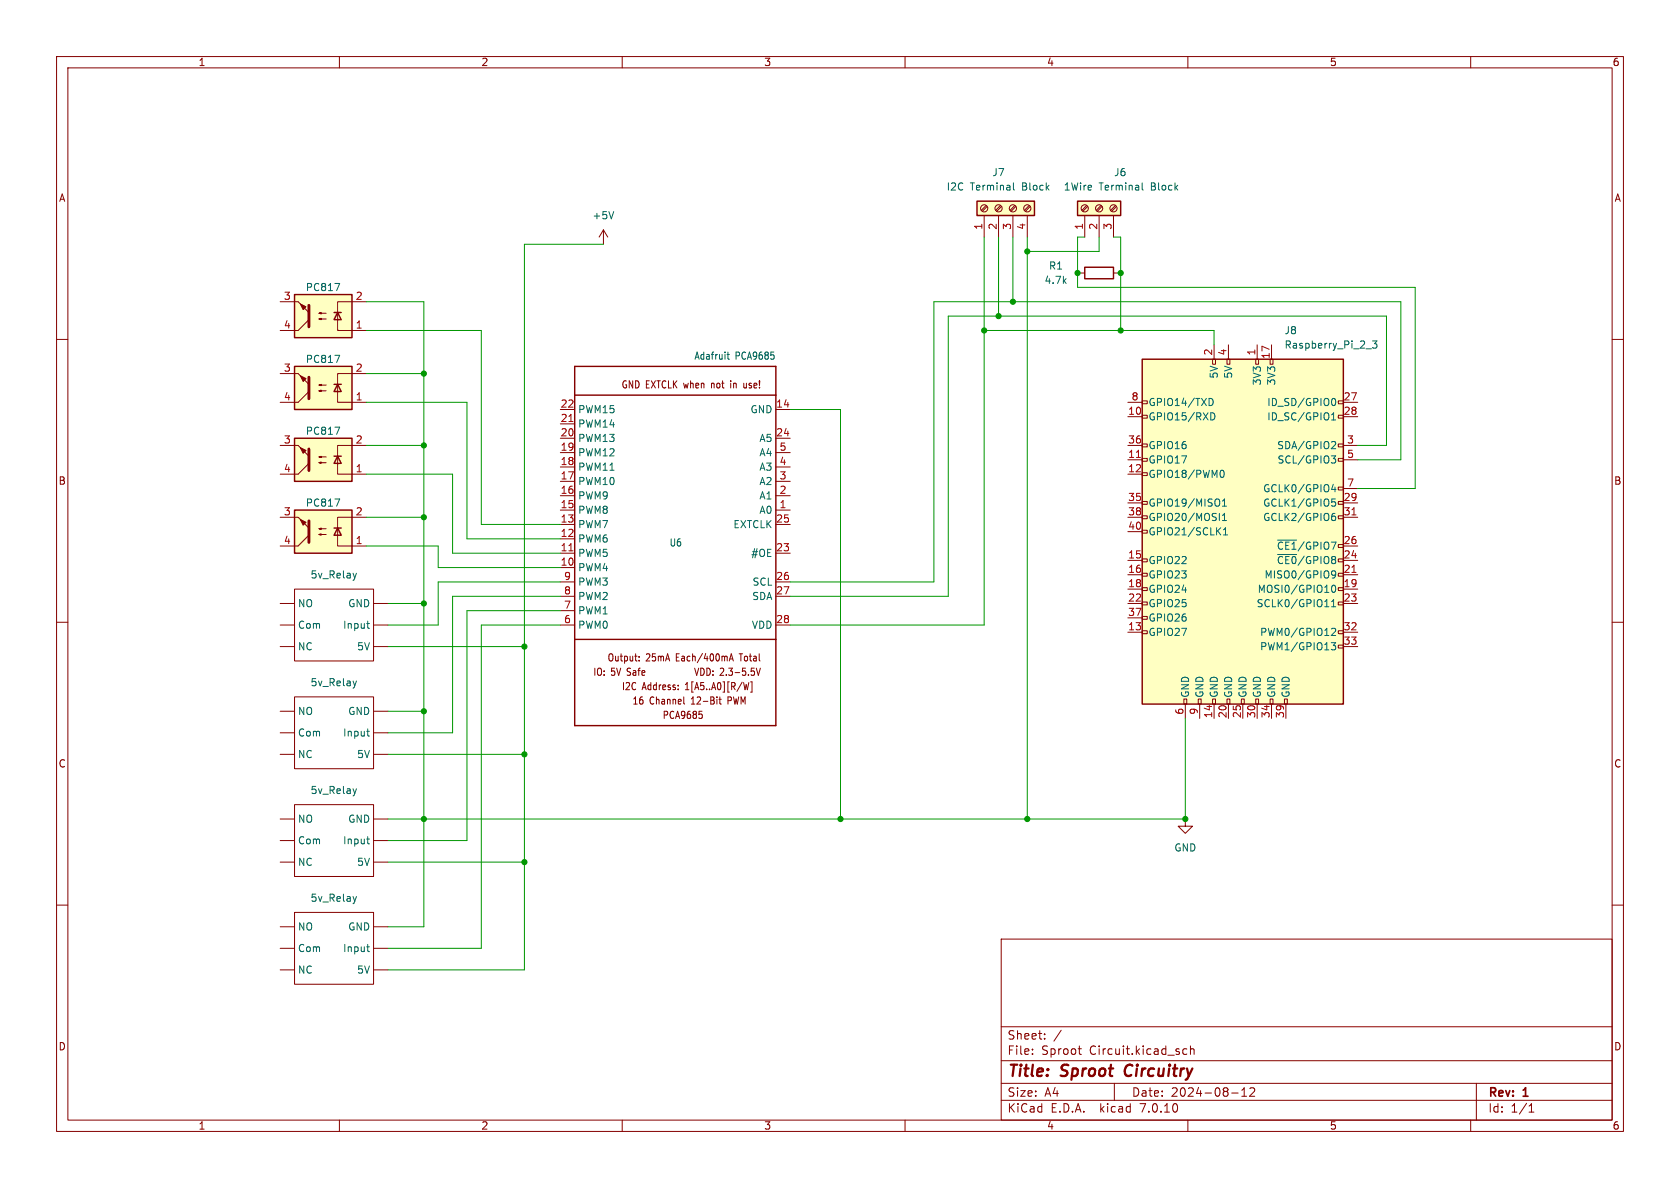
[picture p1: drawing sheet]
<svg xmlns="http://www.w3.org/2000/svg" width="297mm" height="210mm" viewBox="0 0 297 210" stroke-linecap="round" stroke-linejoin="round" font-family="sans-serif">
<g fill="none" stroke="#840000" stroke-width=".18">
<path d="M10 10h277v190h-277zM12 12h273v186h-273zM60 10v2M110 10v2M160 10v2M210 10v2M260 10v2M174 38.1v3.8M174.3 36.3l-.8 .9M174.5 36.5l-.8 .9M176.5 38.1v3.8M176.9 36.3l-.9 .9"/>
<path d="M177 36.5l-.8 .9M179.1 38.1v3.8M179.4 36.3l-.8 .9M179.6 36.5l-.9 .9M181.6 38.1v3.8M181.9 36.3l-.8 .9M182.1 36.5l-.8 .9M191.8 38.1v3.8M192.1 36.3l-.8 .9M192.3 36.5l-.9 .9M194.3 38.1v3.8M194.6 36.3l-.8 .9"/>
<path d="M194.8 36.5l-.8 .9M196.8 38.1v3.8M197.2 36.3l-.9 .9M197.4 36.5l-.9 .9M10 60h2M49.5 53.3h3.2M54.6 56.5l-1.9 1.9h-3.2M56.4 55.4l.4 .1v-.3l-.4 .2h1.3M56.4 56.4l.4 .1v-.2l-.4 .1h1.3M64.8 53.3h-5.1v5.1h5.1M106.7 40.6l-.8 1.3M106.7 40.6v2.6"/>
<path d="M106.7 40.6l.7 1.3M190.5 48.3h1.3M196.8 48.3h1.3M285 60h2M49.5 78.7h3.2M49.5 66h3.2M54.6 69.2l-1.9 1.9h-3.2M56.4 68.1l.4 .1v-.3l-.4 .2h1.3M56.4 69.1l.4 .1v-.2l-.4 .1h1.3M64.8 78.7h-5.1v5.1h5.1M64.8 66h-5.1v5.1h5.1M99.1 72.4h2.5"/>
<path d="M99.1 77.5h2.5M99.1 74.9h2.5M129.2 67.3v.1M129.2 67.7v.9M131.5 67.7v.8h.4M137.2 72.4h2.5M137.2 77.5h2.5M199.4 73.7h2.5M199.4 71.1h2.5M199.4 78.7h2.5M201.9 78.5h.9v.5h-.9zM201.9 73.4h.9v.5h-.9z"/>
<path d="M201.9 70.9h.9v.5h-.9zM214.4 63.5h.5v.9h-.5zM214.6 61v2.5M216.9 63.5h.5v.9h-.5zM217.2 61v2.5M222 63.5h.5v.9h-.5zM222.2 61v2.5M224.5 63.5h.5v.9h-.5zM224.8 61v2.5M236.6 78.5h.9v.5h-.9zM236.6 73.4h.9v.5h-.9zM236.6 70.9h.9v.5h-.9z"/>
<path d="M237.5 73.7h2.5M237.5 71.1h2.5M237.5 78.7h2.5M49.5 91.4h3.2M54.6 81.9l-1.9 1.9h-3.2M54.6 94.6l-1.9 1.9h-3.2M56.4 80.8l.4 .1v-.3l-.4 .2h1.3M56.4 81.8l.4 .1v-.2l-.4 .1h1.3M56.4 93.5l.4 .1v-.3l-.4 .2h1.3M56.4 94.5l.4 .1v-.2l-.4 .1h1.3M64.8 91.4h-5.1v5.1h5.1M99.1 90.2h2.5"/>
<path d="M99.1 97.8h2.5M99.1 95.3h2.5M99.1 92.7h2.5M99.1 87.6h2.5M99.1 85.1h2.5M99.1 82.6h2.5M99.1 80h2.5M137.2 90.2h2.5M137.2 97.8h2.5M137.2 92.7h2.5M137.2 87.6h2.5M137.2 85.1h2.5"/>
<path d="M137.2 82.6h2.5M137.2 80h2.5M199.4 81.3h2.5M199.4 83.8h2.5M199.4 99.1h2.5M199.4 88.9h2.5M199.4 91.4h2.5M199.4 94h2.5M201.9 98.8h.9v.5h-.9zM201.9 93.7h.9v.5h-.9zM201.9 91.2h.9v.5h-.9zM201.9 88.6h.9v.6h-.9z"/>
<path d="M201.9 83.6h.9v.5h-.9zM201.9 81h.9v.5h-.9zM236.6 91.2h.9v.5h-.9zM236.6 88.6h.9v.6h-.9zM236.6 86.1h.9v.5h-.9zM236.6 81h.9v.5h-.9zM237.5 81.3h2.5M237.5 99.1h2.5M237.5 96.5h2.5M237.5 88.9h2.5M237.5 91.4h2.5M237.5 86.4h2.5"/>
<path d="M10 110h2M49.5 110.5h2.6M49.5 106.7h2.6M49.5 114.3h2.6M52.1 104.1h13.9v12.7h-13.9zM66 110.5h2.6M66 106.7h2.6M66 114.3h2.6M99.1 100.3h2.5M99.1 102.9h2.5M99.1 105.4h2.5M99.1 110.5h2.5"/>
<path d="M99.1 108h2.5M113 116.7v.1M113 116.1v.1M128.9 116.8l.4-1.2 .3 1.2M129 116.5h.5M133.7 118.1l.4 1.3 .3-1.3M137.2 102.9h2.5M137.2 105.4h2.5M137.2 110.5h2.5M199.4 111.8h2.5M199.4 101.6h2.5M199.4 104.1h2.5"/>
<path d="M199.4 106.7h2.5M199.4 109.2h2.5M201.9 111.5h.9v.5h-.9zM201.9 109h.9v.5h-.9zM201.9 106.4h.9v.5h-.9zM201.9 103.9h.9v.5h-.9zM201.9 101.3h.9v.6h-.9zM236.6 114h.9v.6h-.9zM236.6 111.5h.9v.5h-.9zM236.6 106.4h.9v.5h-.9zM236.6 103.9h.9v.5h-.9zM236.6 101.3h.9v.6h-.9z"/>
<path d="M237.5 111.8h2.5M237.5 101.6h2.5M237.5 104.1h2.5M237.5 106.7h2.5M237.5 114.3h2.5M285 110h2M49.5 125.7h2.6M49.5 133.4h2.6M49.5 129.5h2.6M52.1 123.2h13.9v12.7h-13.9zM66 125.7h2.6M66 133.4h2.6"/>
<path d="M66 129.5h2.6M120.9 124.4l.1 .1M123.6 125.7h.5M124 126.2l.2 .3v.3l-.2 .2M127.1 123.6h.4M127.3 123.2v1.1l.2 .2M132.4 120.7l-.3 1.2-.2-.9-.2 .9M132.7 120.5h.2v1.8h-.2M209.3 123.6h.5v.9h-.5zM209.5 124.5v2.5M211.8 123.6h.5v.9h-.5zM212.1 124.5v2.5"/>
<path d="M214.4 123.6h.5v.9h-.5zM214.6 124.5v2.5M216.9 123.6h.5v.9h-.5zM217.2 124.5v2.5M219.5 123.6h.5v.9h-.5zM219.7 124.5v2.5M222 123.6h.5v.9h-.5zM222.2 124.5v2.5M224.5 123.6h.5v.9h-.5zM224.8 124.5v2.5M227.1 123.6h.5v.9h-.5zM227.3 124.5v2.5"/>
<path d="M10 160h2M49.5 152.4h2.6M49.5 148.6h2.6M49.5 144.8h2.6M52.1 142.2h13.9v12.7h-13.9zM66 152.4h2.6M66 148.6h2.6M66 144.8h2.6M209.5 144.8v1.3h1.3l-1.3 1.2-1.2-1.2h1.2M285 160h2M49.5 171.5h2.6M49.5 167.6h2.6"/>
<path d="M49.5 163.8h2.6M52.1 161.3h13.9v12.7h-13.9zM66 171.5h2.6M66 167.6h2.6M66 163.8h2.6M177 166h108v32h-108zM60 198v2M110 198v2M160 198v2M177 194.5h108M177 191.5h108M177 187.5h108"/>
<path d="M177 181.5h108M182.5 186.3v.1M182.5 185.5v.1M184.7 183.6v.1M184.7 182.8v.1M187.6 182.1l-1.3 2M190.6 185.4h.6M190.9 186.3l.3 .1M197 191.5v3M209.8 185.5l-.4-.1-.3 .3v.4l.1 .2h.6M210 198v2M210.5 185.5l.2-.1 .3 .1 .1 .9"/>
<path d="M210.5 184.9v1.5M217.7 193.2h1.2M219.5 193.8h.9M219.5 192.7l.5-.4v1.5M221 192.4l.5-.1 .2 .1 .1 .3-.9 1.1h.9M260 198v2M261 191.5v6.5M270.3 196.6h.9M270.3 195.5l.4-.4v1.5"/>
<circle cx="174" cy="36.8" r=".63"/>
<circle cx="176.5" cy="36.8" r=".63"/>
<circle cx="179.1" cy="36.8" r=".63"/>
<circle cx="181.6" cy="36.8" r=".63"/>
<circle cx="191.8" cy="36.8" r=".63"/>
<circle cx="194.3" cy="36.8" r=".63"/>
<circle cx="196.8" cy="36.8" r=".63"/>
</g>
<path d="M199.1 188.5a1.27 1.27 0 0 0 0 1.6" fill="none" stroke="#840000" stroke-width=".4"/>
<g fill="none" stroke="#840000" stroke-width=".25">
<path d="M172.7 35.6h10.2v2.5h-10.2zM190.5 35.6h7.6v2.5h-7.6zM52.1 52.1h10.1v7.6h-10.1zM59.1 55.2h1.2M59.7 55.2l.6 1.3h-1.2zM191.8 47.2h5v2.1h-5zM52.1 77.5h10.1v7.6h-10.1zM52.1 64.8h10.1v7.6h-10.1zM59.1 67.9h1.2M59.7 67.9l.6 1.3h-1.2zM101.6 64.8h35.6v63.5h-35.6zM101.6 69.9h35.6"/>
<path d="M201.9 63.5h35.6v61h-35.6zM52.1 90.2h10.1v7.6h-10.1zM59.1 80.6h1.2M59.1 93.3h1.2M59.7 80.6l.6 1.3h-1.2zM59.7 93.3l.6 1.3h-1.2zM101.6 113h35.6"/>
</g>
<path d="M100.6 74.5h.7M100.6 97.4h.7M200.9 80.9h.7M239 91h.7M239 101.2h.7" fill="none" stroke="#a90000" stroke-width=".18"/>
<g fill="none" stroke="#006464" stroke-width=".18">
<path d="M108.5 37.4l-.4 1.3M179.2 32.3v1.1l.1 .2M201.9 32.3v1.1l.2 .2M59.2 50.1h.9l-.6 1.3M59.2 75.5h.9l-.6 1.3M59.2 62.8h.9l-.6 1.3M128.5 62.7h.4M128.7 62.2v1.1l.2 .2M213.8 70.4a.64 .64 0 0 1 .7 .7 .64 .64 0 0 1-.7 .6M214.1 73a.64 .64 0 0 1 .7 .6 .64 .64 0 0 1-.7 .6M235.4 74.2h.7M235.4 73.3l.4-.3v1.2"/>
<path d="M235.6 70.5l.1-.1a.68 .68 0 0 1 .4 .7 .68 .68 0 0 1-.4 .6l-.1-.1M235.6 78l.4 .1 .1 .3-.8 .9h.8M241.5 61.7h1M242.6 60.3h.8l-.4 .5 .4 .1v.5l-.2 .1-.6-.1M59.2 88.2h.9l-.6 1.3M215.3 93.8l.5 .8M215.6 88.4v.9M215.7 83.6l.1-.3 .2-.2a.68 .68 0 0 1 .4 .7 .68 .68 0 0 1-.4 .6l-.2-.1-.1-.4M215.8 93.3l-.7 .7M216.1 89.5h.7M216.1 92h.7M216.1 88.6l.4-.4v1.3"/>
<path d="M216.1 91.1l.4-.4v1.3M216.3 94.6h.7M216.3 93.7l.4-.4v1.3M225.9 98h3.3M225.9 95.5h3.3M235.3 80.6h.8l-.4 .5 .4 .1v.4l-.2 .3h-.4M235.4 91.5l.2-.3 .4 .1 .1 .2v.3l-.2 .2h-.4l-.1-.2M235.7 85.6l-.3 .9h.8M236 90.7l-.4 .1-.2 .5M236 86.1v.8M236.1 88.2h-.6l-.1 .6 .2-.1 .4 .1 .1 .1v.5l-.2 .1-.5-.1M63 101.3l-.3 .9"/>
<path d="M64.8 110.2h.5M65 110.9l.3 .2M234.2 107.3h.7M235.3 113.6h.8l-.4 .5 .4 .1v.6l-.2 .1-.5-.1M235.4 111.2l.5-.1 .2 .3-.8 .9h.8M235.4 107.3h.7M235.4 106.4l.4-.4v1.3M235.6 103.5l.1-.1a.68 .68 0 0 1 .4 .7 .68 .68 0 0 1-.4 .6 .84 .84 0 0 1-.1-1.2zM236.1 101.5l-.2 .2-.4-.1-.1-.1 .1-.5 .4-.1 .2 .1a.84 .84 0 0 1-.3 1.2h-.3M63 120.4l-.3 .8M63 139.4l-.3 .9M64.8 129.3h.5"/>
<path d="M65 129.9l.3 .2M63 158.5l-.3 .8M64.8 148.3h.5M65 149l.3 .2M64.8 167.4h.5M65 168l.3 .2"/>
</g>
<g fill="#ffffc2" stroke="#ffffc2" stroke-width=".18">
<path d="M201.9 63.5h35.6v61h-35.6z"/>
<path d="M190.5 35.6h7.6v2.5h-7.6z"/>
<path d="M172.7 35.6h10.2v2.5h-10.2z"/>
<path d="M52.1 77.5h10.1v7.6h-10.1z"/>
<path d="M52.1 90.2h10.1v7.6h-10.1z"/>
<path d="M52.1 64.8h10.1v7.6h-10.1z"/>
<path d="M52.1 52.1h10.1v7.6h-10.1z"/>
</g>
<g fill="#840000" stroke="#840000" stroke-width=".18">
<path d="M52.7 78.7l1.9 1.9z"/>
<path d="M53.1 79.1l1 .5-.5 .5z"/>
<path d="M52.7 91.4l1.9 1.9z"/>
<path d="M53.1 91.8l1 .5-.5 .5z"/>
<path d="M52.7 66l1.9 1.9z"/>
<path d="M53.1 66.4l1 .5-.5 .5z"/>
<path d="M52.7 53.3l1.9 1.9z"/>
<path d="M53.1 53.7l1 .5-.5 .5z"/>
</g>
<path d="M54.6 54v3.8M54.6 79.4v3.8M54.6 66.7v3.8M54.6 92.1v3.8" fill="none" stroke="#840000" stroke-width=".51"/>
<g fill="none" stroke="#009600" stroke-width=".18">
<path d="M64.8 53.3h10.1v110.5h-6.3M64.8 58.4h20.3v34.3h14M106.7 43.2h-14v128.3h-24.1M174 58.4h40.6v2.6M174 41.9v68.6h-34.3M176.5 41.9v14M179.1 41.9v11.4M181.6 41.9v102.9M191.8 41.9h-1.3v8.9h59.7v35.6h-10.2M194.3 41.9v2.6h-12.7M196.8 41.9h1.3v16.5M64.8 71.1h17.7v24.2h16.6"/>
<path d="M64.8 66h10.1M64.8 78.7h10.1M139.7 72.4h8.9v72.4M240 78.7h5.1v-22.8h-77.5v49.5h-27.9M64.8 83.8h15.2v14h19.1M64.8 96.5h12.7v3.8h21.6M64.8 91.4h10.1M240 81.3h7.6v-28h-82.5v49.6h-25.4M68.6 106.7h6.3M68.6 114.3h24.1M99.1 108h-16.6v40.6h-13.9M99.1 110.5h-14v57.1h-16.5"/>
<path d="M99.1 105.4h-19.1v24.1h-11.4M99.1 102.9h-21.6v7.6h-8.9M68.6 125.7h6.3M68.6 133.4h24.1M209.5 127v17.8h-140.9M68.6 152.4h24.1"/>
</g>
<g fill="#009600" stroke="#009600" stroke-width=".18">
<circle cx="74.9" cy="106.7" r=".46"/>
<circle cx="92.7" cy="114.3" r=".46"/>
<circle cx="92.7" cy="133.4" r=".46"/>
<circle cx="74.9" cy="125.7" r=".46"/>
<circle cx="92.7" cy="152.4" r=".46"/>
<circle cx="74.9" cy="144.8" r=".46"/>
<circle cx="74.9" cy="66" r=".46"/>
<circle cx="74.9" cy="78.7" r=".46"/>
<circle cx="74.9" cy="91.4" r=".46"/>
<circle cx="181.6" cy="44.5" r=".46"/>
<circle cx="176.5" cy="55.9" r=".46"/>
<circle cx="174" cy="58.4" r=".46"/>
<circle cx="179.1" cy="53.3" r=".46"/>
<circle cx="198.1" cy="58.4" r=".46"/>
<circle cx="190.5" cy="48.3" r=".46"/>
<circle cx="198.1" cy="48.3" r=".46"/>
<circle cx="181.6" cy="144.8" r=".46"/>
<circle cx="209.5" cy="144.8" r=".46"/>
<circle cx="148.6" cy="144.8" r=".46"/>
</g>
<g font-size="2.8" fill="#840000">
<text x="178" y="190.9">Title:</text>
<text x="187.7" y="190.9">Sproot</text>
<text x="199.7" y="190.9">Circuitry</text>
</g>
<g font-size="2.1" fill="#840000">
<text x="178" y="184">Sheet:</text>
<text x="178" y="186.7">File:</text>
<text x="184.1" y="186.7">Sproot</text>
<text x="192.7" y="186.7">Circuit.kicad_sch</text>
<text x="178" y="196.9">KiCad</text>
<text x="178" y="194.1">Size:</text>
<text x="184.7" y="194.1">A4</text>
<text x="185.7" y="196.9">E.D.A.</text>
<text x="194.6" y="196.9">kicad</text>
<text x="200" y="194.1">Date:</text>
<text x="201.8" y="196.9">7.0.10</text>
<text x="207" y="194.1">2024-08-12</text>
<text x="263" y="194.3">Rev:</text>
<text x="263" y="196.9">Id:</text>
<text x="267.1" y="196.9">1/1</text>
<text x="269.4" y="194.3">1</text>
</g>
<g font-size="1.8" fill="#840000">
<text x="35" y="11.9">1</text>
<text x="85" y="11.9">2</text>
<text x="135" y="11.9">3</text>
<text x="185" y="11.9">4</text>
<text x="235" y="11.9">5</text>
<text x="285" y="11.9">6</text>
<text x="10.3" y="35.9">A</text>
<text x="285.3" y="35.9">A</text>
<text x="109.8" y="68.9">GND EXTCLK when</text>
<text x="126.1" y="68.9">not</text>
<text x="129.8" y="68.9">in</text>
<text x="132.3" y="68.9">use!</text>
<text x="10.3" y="85.9">B</text>
<text x="285.3" y="85.9">B</text>
<text x="104.8" y="119.7">IO: 5V Safe</text>
<text x="107.3" y="117.1">Output:</text>
<text x="114.2" y="117.1">25mA</text>
<text x="119.7" y="117.1">Each/400mA</text>
<text x="122.6" y="119.7">VDD: 2.3-5.5V</text>
<text x="131.2" y="117.1">Total</text>
<text x="109.8" y="122.2">I2C</text>
<text x="111.7" y="124.7">16</text>
<text x="113.5" y="122.2">Address:</text>
<text x="114.8" y="124.7">Channel</text>
<text x="121.3" y="122.2">1[A5..A0][R/W]</text>
<text x="122.4" y="124.7">12-Bit</text>
<text x="129" y="124.7">PWM</text>
<text x="117" y="127.3">PCA9685</text>
<text x="10.3" y="135.9">C</text>
<text x="285.3" y="135.9">C</text>
<text x="10.3" y="185.9">D</text>
<text x="285.3" y="185.9">D</text>
<text x="35" y="199.9">1</text>
<text x="85" y="199.9">2</text>
<text x="135" y="199.9">3</text>
<text x="185" y="199.9">4</text>
<text x="235" y="199.9">5</text>
<text x="285" y="199.9">6</text>
</g>
<g font-size="1.8" fill="#006464">
<text x="167.3" y="33.9">I2C</text>
<text x="171.5" y="33.9">Terminal</text>
<text x="175.3" y="31.3">J7</text>
<text x="180.8" y="33.9">Block</text>
<text x="188" y="33.9">1Wire</text>
<text x="194.3" y="33.9">Terminal</text>
<text x="196.9" y="31.3">J6</text>
<text x="203.6" y="33.9">Block</text>
<text x="104.6" y="39">+5V</text>
<text x="185.3" y="47.9">R1</text>
<text x="54" y="51.7">PC817</text>
<text x="184.6" y="50.4">4.7k</text>
<text x="227" y="59.3">J8</text>
<text x="54" y="64.4">PC817</text>
<text x="122.7" y="63.8">Adafruit</text>
<text x="130" y="63.8">PCA9685</text>
<text x="227" y="61.8">Raspberry_Pi_2_3</text>
<text x="202.9" y="72">GPIO14/TXD</text>
<text x="215.5" y="67" transform="rotate(-90 215.5 67)">5V</text>
<text x="218" y="67" transform="rotate(-90 218 67)">5V</text>
<text x="223.1" y="68.2" transform="rotate(-90 223.1 68.2)">3V3</text>
<text x="223.9" y="72">ID_SD/GPIO0</text>
<text x="225.7" y="68.2" transform="rotate(-90 225.7 68.2)">3V3</text>
<text x="54" y="77.1">PC817</text>
<text x="102.1" y="75.8">PWM14</text>
<text x="102.1" y="73.3">PWM15</text>
<text x="132.6" y="73.3">GND</text>
<text x="202.9" y="74.5">GPIO15/RXD</text>
<text x="223.9" y="74.5">ID_SC/GPIO1</text>
<text x="102.1" y="83.4">PWM11</text>
<text x="102.1" y="80.9">PWM12</text>
<text x="102.1" y="78.3">PWM13</text>
<text x="134.2" y="78.3">A5</text>
<text x="134.2" y="83.4">A3</text>
<text x="134.2" y="80.9">A4</text>
<text x="202.9" y="82.1">GPIO17</text>
<text x="202.9" y="79.6">GPIO16</text>
<text x="225.7" y="79.6">SDA/GPIO2</text>
<text x="225.7" y="82.1">SCL/GPIO3</text>
<text x="54" y="89.8">PC817</text>
<text x="102.1" y="88.5">PWM9</text>
<text x="102.1" y="86">PWM10</text>
<text x="134.2" y="88.5">A1</text>
<text x="134.2" y="86">A2</text>
<text x="202.9" y="84.7">GPIO18/PWM0</text>
<text x="202.9" y="89.8">GPIO19/MISO1</text>
<text x="223.2" y="89.8">GCLK1/GPIO5</text>
<text x="223.2" y="87.2">GCLK0/GPIO4</text>
<text x="102.1" y="93.6">PWM7</text>
<text x="102.1" y="91">PWM8</text>
<text x="129.6" y="93.6">EXTCLK</text>
<text x="134.2" y="91">A0</text>
<text x="202.9" y="92.3">GPIO20/MOSI1</text>
<text x="202.9" y="94.8">GPIO21/SCLK1</text>
<text x="223.2" y="92.3">GCLK2/GPIO6</text>
<text x="102.1" y="101.2">PWM4</text>
<text x="102.1" y="98.7">PWM5</text>
<text x="102.1" y="96.1">PWM6</text>
<text x="118.3" y="96.8">U6</text>
<text x="132.7" y="98.7">#OE</text>
<text x="202.9" y="99.9">GPIO22</text>
<text x="225.6" y="99.9">~{CE0}/GPIO8</text>
<text x="225.6" y="97.4">~{CE1}/GPIO7</text>
<text x="52.6" y="107.5">NO</text>
<text x="54.8" y="102.5">5v_Relay</text>
<text x="61.5" y="107.5">GND</text>
<text x="102.1" y="106.3">PWM2</text>
<text x="102.1" y="103.7">PWM3</text>
<text x="132.9" y="106.3">SDA</text>
<text x="132.9" y="103.7">SCL</text>
<text x="202.9" y="102.5">GPIO23</text>
<text x="202.9" y="105">GPIO24</text>
<text x="202.9" y="107.5">GPIO25</text>
<text x="222.1" y="107.5">SCLK0/GPIO11</text>
<text x="222.2" y="105">MOSI0/GPIO10</text>
<text x="223.4" y="102.5">MISO0/GPIO9</text>
<text x="52.6" y="111.4">Com</text>
<text x="60.6" y="111.4">Input</text>
<text x="102.1" y="111.4">PWM0</text>
<text x="102.1" y="108.8">PWM1</text>
<text x="132.8" y="111.4">VDD</text>
<text x="202.9" y="112.6">GPIO27</text>
<text x="202.9" y="110.1">GPIO26</text>
<text x="222.7" y="112.6">PWM0/GPIO12</text>
<text x="52.6" y="115.2">NC</text>
<text x="63" y="115.2">5V</text>
<text x="222.7" y="115.2">PWM1/GPIO13</text>
<text x="54.8" y="121.5">5v_Relay</text>
<text x="210.4" y="123.4" transform="rotate(-90 210.4 123.4)">GND</text>
<text x="213" y="123.4" transform="rotate(-90 213 123.4)">GND</text>
<text x="215.5" y="123.4" transform="rotate(-90 215.5 123.4)">GND</text>
<text x="218" y="123.4" transform="rotate(-90 218 123.4)">GND</text>
<text x="220.6" y="123.4" transform="rotate(-90 220.6 123.4)">GND</text>
<text x="223.1" y="123.4" transform="rotate(-90 223.1 123.4)">GND</text>
<text x="225.7" y="123.4" transform="rotate(-90 225.7 123.4)">GND</text>
<text x="228.2" y="123.4" transform="rotate(-90 228.2 123.4)">GND</text>
<text x="52.6" y="130.4">Com</text>
<text x="52.6" y="126.6">NO</text>
<text x="60.6" y="130.4">Input</text>
<text x="61.5" y="126.6">GND</text>
<text x="52.6" y="134.2">NC</text>
<text x="63" y="134.2">5V</text>
<text x="54.8" y="140.6">5v_Relay</text>
<text x="52.6" y="149.5">Com</text>
<text x="52.6" y="145.6">NO</text>
<text x="60.6" y="149.5">Input</text>
<text x="61.5" y="145.6">GND</text>
<text x="52.6" y="153.3">NC</text>
<text x="63" y="153.3">5V</text>
<text x="207.5" y="150.7">GND</text>
<text x="54.8" y="159.6">5v_Relay</text>
<text x="52.6" y="164.7">NO</text>
<text x="61.5" y="164.7">GND</text>
<text x="52.6" y="168.5">Com</text>
<text x="52.6" y="172.3">NC</text>
<text x="60.6" y="168.5">Input</text>
<text x="63" y="172.3">5V</text>
</g>
<g font-size="1.8" fill="#a90000">
<text x="173.7" y="40.7" transform="rotate(-90 173.7 40.7)">1</text>
<text x="176.3" y="40.7" transform="rotate(-90 176.3 40.7)">2</text>
<text x="178.8" y="40.7" transform="rotate(-90 178.8 40.7)">3</text>
<text x="181.4" y="40.7" transform="rotate(-90 181.4 40.7)">4</text>
<text x="191.5" y="40.7" transform="rotate(-90 191.5 40.7)">1</text>
<text x="194.1" y="40.7" transform="rotate(-90 194.1 40.7)">2</text>
<text x="196.6" y="40.7" transform="rotate(-90 196.6 40.7)">3</text>
<text x="50.1" y="53.1">3</text>
<text x="62.8" y="53.1">2</text>
<text x="50.1" y="58.2">4</text>
<text x="62.8" y="58.2">1</text>
<text x="50.1" y="65.8">3</text>
<text x="62.8" y="65.8">2</text>
<text x="214.4" y="62.9" transform="rotate(-90 214.4 62.9)">2</text>
<text x="216.9" y="62.9" transform="rotate(-90 216.9 62.9)">4</text>
<text x="222" y="62.9" transform="rotate(-90 222 62.9)">1</text>
<text x="224.5" y="63.5" transform="rotate(-90 224.5 63.5)">17</text>
<text x="50.1" y="70.9">4</text>
<text x="62.8" y="70.9">1</text>
<text x="200" y="70.9">8</text>
<text x="237.4" y="70.9">27</text>
<text x="99" y="77.2">20</text>
<text x="99" y="74.7">21</text>
<text x="99" y="72.1">22</text>
<text x="137.1" y="72.1">14</text>
<text x="137.1" y="77.2">24</text>
<text x="199.3" y="73.4">10</text>
<text x="237.4" y="73.4">28</text>
<text x="50.1" y="78.5">3</text>
<text x="50.1" y="83.6">4</text>
<text x="62.8" y="83.6">1</text>
<text x="62.8" y="78.5">2</text>
<text x="99" y="82.3">18</text>
<text x="99" y="79.8">19</text>
<text x="137.7" y="82.3">4</text>
<text x="137.7" y="79.8">5</text>
<text x="199.3" y="81">11</text>
<text x="199.3" y="83.6">12</text>
<text x="199.3" y="78.5">36</text>
<text x="238.1" y="78.5">3</text>
<text x="238.1" y="81">5</text>
<text x="99" y="89.9">15</text>
<text x="99" y="87.4">16</text>
<text x="99" y="84.8">17</text>
<text x="137.7" y="89.9">1</text>
<text x="137.7" y="87.4">2</text>
<text x="137.7" y="84.8">3</text>
<text x="199.3" y="88.6">35</text>
<text x="237.4" y="88.6">29</text>
<text x="238.1" y="86.1">7</text>
<text x="50.1" y="91.2">3</text>
<text x="62.8" y="91.2">2</text>
<text x="99" y="95">12</text>
<text x="99" y="92.5">13</text>
<text x="137.1" y="92.5">25</text>
<text x="199.3" y="91.2">38</text>
<text x="199.3" y="93.7">40</text>
<text x="237.4" y="91.2">31</text>
<text x="50.1" y="96.3">4</text>
<text x="62.8" y="96.3">1</text>
<text x="99" y="100.1">10</text>
<text x="99" y="97.5">11</text>
<text x="137.1" y="97.5">23</text>
<text x="199.3" y="98.8">15</text>
<text x="199.3" y="101.3">16</text>
<text x="237.4" y="101.3">21</text>
<text x="237.4" y="98.8">24</text>
<text x="237.4" y="96.3">26</text>
<text x="99.6" y="107.7">7</text>
<text x="99.6" y="105.2">8</text>
<text x="99.6" y="102.6">9</text>
<text x="137.1" y="102.6">26</text>
<text x="137.1" y="105.2">27</text>
<text x="199.3" y="103.9">18</text>
<text x="199.3" y="106.4">22</text>
<text x="237.4" y="103.9">19</text>
<text x="237.4" y="106.4">23</text>
<text x="99.6" y="110.2">6</text>
<text x="137.1" y="110.2">28</text>
<text x="199.3" y="111.5">13</text>
<text x="199.3" y="109">37</text>
<text x="237.4" y="111.5">32</text>
<text x="237.4" y="114">33</text>
<text x="209.3" y="126.4" transform="rotate(-90 209.3 126.4)">6</text>
<text x="211.8" y="126.4" transform="rotate(-90 211.8 126.4)">9</text>
<text x="214.4" y="127" transform="rotate(-90 214.4 127)">14</text>
<text x="216.9" y="127" transform="rotate(-90 216.9 127)">20</text>
<text x="219.5" y="127" transform="rotate(-90 219.5 127)">25</text>
<text x="222" y="127" transform="rotate(-90 222 127)">30</text>
<text x="224.5" y="127" transform="rotate(-90 224.5 127)">34</text>
<text x="227.1" y="127" transform="rotate(-90 227.1 127)">39</text>
</g>
</svg>
